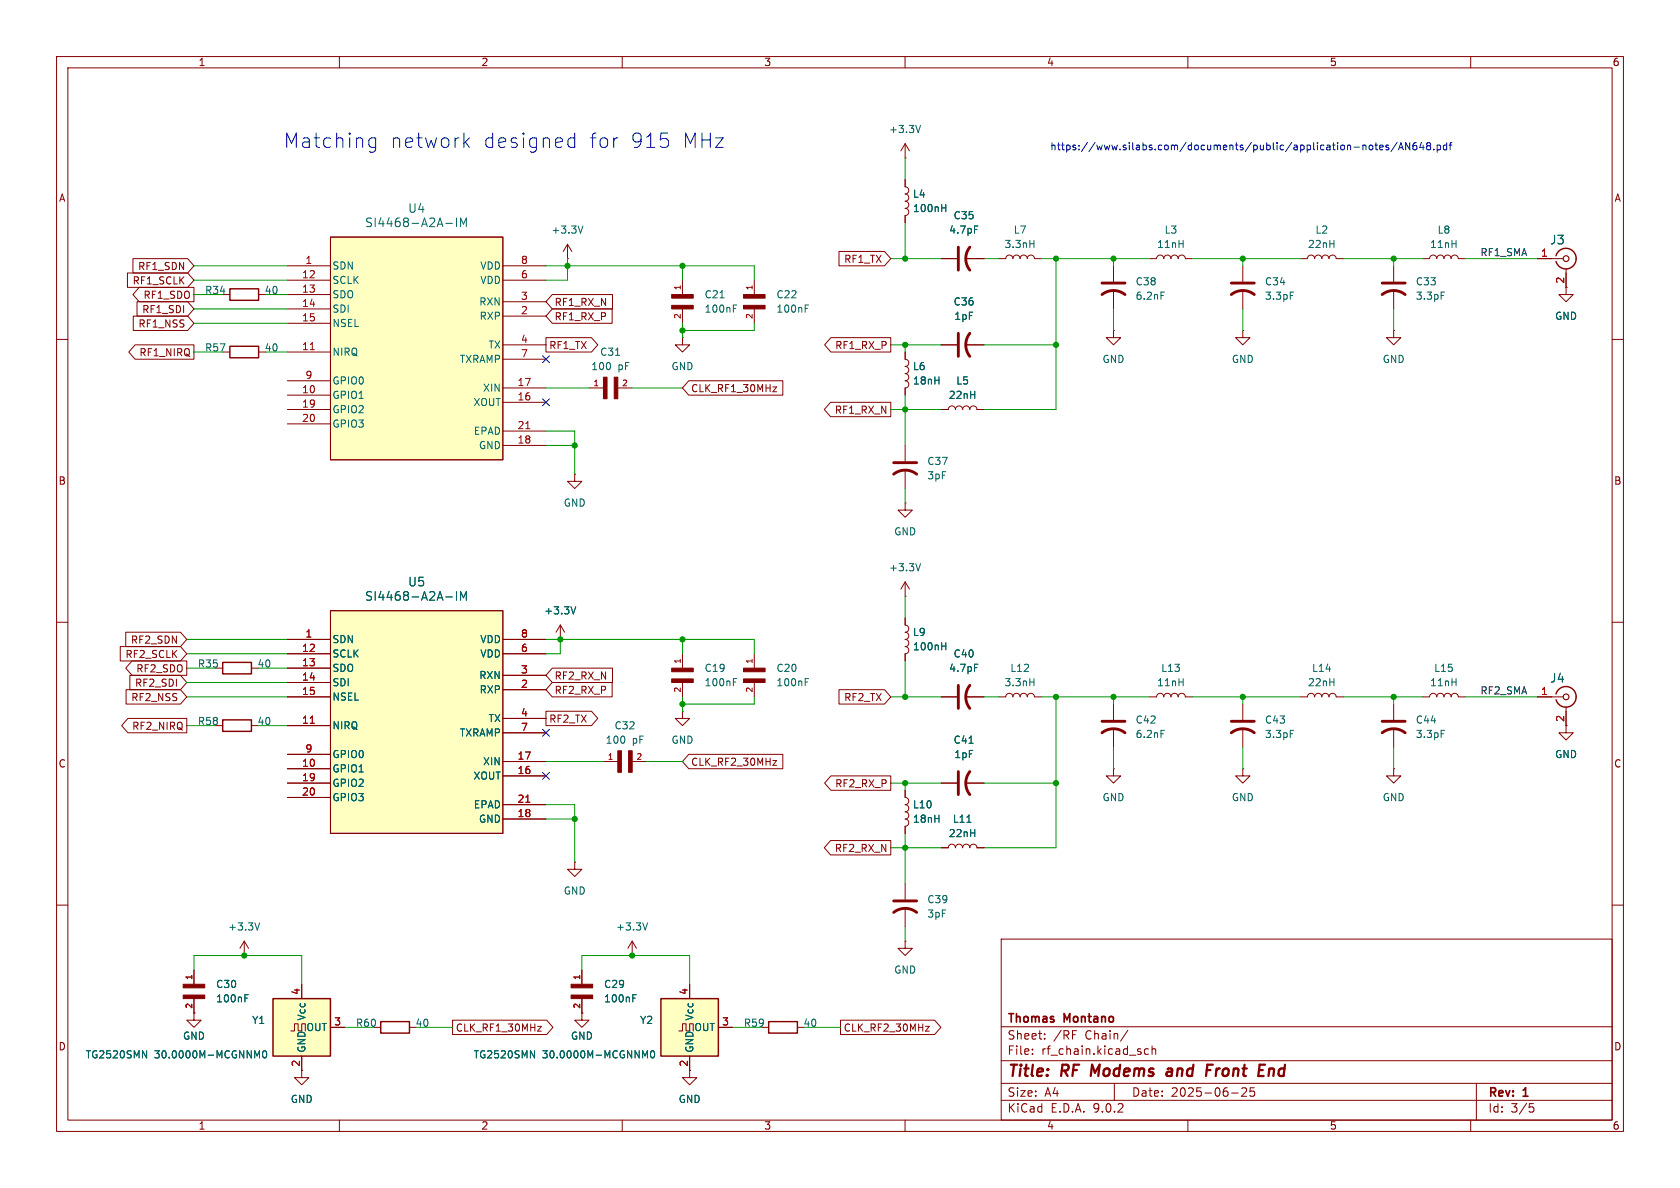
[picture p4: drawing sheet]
<svg xmlns="http://www.w3.org/2000/svg" width="297mm" height="210mm" viewBox="0 0 297 210" stroke-linecap="round" stroke-linejoin="round" font-family="sans-serif">
<g fill="none" stroke="#840000" stroke-width=".18">
<path d="M10 10h277v190h-277zM12 12h273v186h-273zM60 10v2M110 10v2M160 10v2M210 10v2M260 10v2M160 27.9h.1M160 25.4v2.5M160 25.4l-.7 1.3M160 25.4l.8 1.3M219.7 58.4v1.3h1.3l-1.3 1.3-1.3-1.3h1.3"/>
<path d="M219.7 58.4h.1M219.7 47v2.8M219.7 51.3v3.3M251.5 45.7h1.2a.64 .64 0 0 1 .7-.6 .64 .64 0 0 1 .6 .6 .64 .64 0 0 1 .6-.6 .64 .64 0 0 1 .7 .6 .64 .64 0 0 1 .6-.6 .64 .64 0 0 1 .6 .6 .64 .64 0 0 1 .7-.6 .64 .64 0 0 1 .6 .6h1.3M271.8 45.7h4.6M276.9 47.5v3.3M10 60h2M160 62.2v1.3a.64 .64 0 0 1 .7 .6 .64 .64 0 0 1-.7 .7M160 64.8a.64 .64 0 0 1 .7 .6 .64 .64 0 0 1-.7 .6 .64 .64 0 0 1 .7 .7 .64 .64 0 0 1-.7 .6 .64 .64 0 0 1 .7 .7 .64 .64 0 0 1-.7 .6v1.3M166.4 72.4h1.2a.64 .64 0 0 1 .7-.6 .64 .64 0 0 1 .6 .6 .64 .64 0 0 1 .6-.6 .64 .64 0 0 1 .7 .6 .64 .64 0 0 1 .6-.6 .64 .64 0 0 1 .6 .6 .64 .64 0 0 1 .7-.6 .64 .64 0 0 1 .6 .6h1.3M166.4 61h2.8M170.7 61h3.3"/>
<path d="M285 60h2M101.6 83.8v1.3h1.3l-1.3 1.3-1.3-1.3h1.3M101.6 83.8h.1M10 110h2M160 109.2v1.3a.64 .64 0 0 1 .7 .6 .64 .64 0 0 1-.7 .7 .64 .64 0 0 1 .7 .6 .64 .64 0 0 1-.7 .6M160 113a.64 .64 0 0 1 .7 .7 .64 .64 0 0 1-.7 .6 .64 .64 0 0 1 .7 .6 .64 .64 0 0 1-.7 .7v1.2M160 105.4h.1M160 102.9v2.5M160 102.9l-.7 1.2M160 102.9l.8 1.2M285 110h2M120.6 125.7v1.3h1.3l-1.3 1.3-1.2-1.3h1.2"/>
<path d="M120.6 125.7h.1M160 139.7v1.3a.64 .64 0 0 1 .7 .6 .64 .64 0 0 1-.7 .6M166.4 123.2h2.8M166.4 138.4h2.8M170.7 123.2h3.3M170.7 138.4h3.3M219.7 135.9v1.3h1.3l-1.3 1.2-1.3-1.2h1.3M219.7 135.9h.1M229.9 123.2h1.2a.64 .64 0 0 1 .7-.6 .64 .64 0 0 1 .6 .6 .64 .64 0 0 1 .6-.6 .64 .64 0 0 1 .7 .6 .64 .64 0 0 1 .6-.6 .64 .64 0 0 1 .6 .6 .64 .64 0 0 1 .7-.6 .64 .64 0 0 1 .6 .6h1.3M101.6 152.4v1.3h1.3l-1.3 1.2-1.3-1.2h1.3M101.6 152.4h.1M160 142.2a.64 .64 0 0 1 .7 .7 .64 .64 0 0 1-.7 .6 .64 .64 0 0 1 .7 .7 .64 .64 0 0 1-.7 .6 .64 .64 0 0 1 .7 .6 .64 .64 0 0 1-.7 .7v1.2"/>
<path d="M160 156.2v2.8M166.4 149.9h1.2a.64 .64 0 0 1 .7-.7 .64 .64 0 0 1 .6 .7 .64 .64 0 0 1 .6-.7 .64 .64 0 0 1 .7 .7 .64 .64 0 0 1 .6-.7 .64 .64 0 0 1 .6 .7 .64 .64 0 0 1 .7-.7 .64 .64 0 0 1 .6 .7h1.3M10 160h2M102.9 179.1v1.2h1.2l-1.2 1.3-1.3-1.3h1.3M102.9 179.1h.1M111.8 168.9h.1M111.8 166.4l-.8 1.2M111.8 166.4l.7 1.2M111.8 166.4v2.5M160 160.5v3.3M177 166h108v32h-108zM285 160h2"/>
<path d="M60 198v2M110 198v2M121.9 189.2v1.3h1.3l-1.3 1.3-1.3-1.3h1.3M160 198v2M177 194.5h108M177 191.5h108M177 187.5h108M177 181.5h108M182.5 186.3v.1M182.5 185.5v.1M184.7 183.6v.1M184.7 182.8v.1"/>
<path d="M189.6 182.2h.7M197 191.5v3M199.4 182.1l-1.3 2M203 185.5l-.4-.1-.3 .3v.4l.2 .2h.5M203.7 185.5l.2-.1 .3 .1 .1 .9M203.7 184.9v1.5M210 198v2M217.7 193.2h1.2M219.5 192.4l.6-.1 .2 .1 .1 .3-.9 1.1h.9M221.7 192.3h-.7v.7l.2-.1h.5l.1 .3-.1 .5-.2 .1-.5-.1M260 198v2M261 191.5v6.5"/>
<path d="M270.4 195.1h.7M270.5 195.7h.4l.3 .3-.2 .5-.5 .1"/>
</g>
<path d="M193.1 188.2l-.3 2M206.4 189l.2-.1 .6 .1M207.2 189.4h-.7a.4 .4 0 0 0-.3 .4 .4 .4 0 0 0 .2 .4l.7-.1M213.5 188.2h.9M224.4 188.9l-.1 1.3M225 188.9l-.6 .2" fill="none" stroke="#840000" stroke-width=".4"/>
<path d="M275.1 45.2a1.82 1.82 0 0 1 2-1.3 1.82 1.82 0 0 1 1.5 1.8M278.6 45.7a1.81 1.81 0 0 1-1.5 1.8 1.81 1.81 0 0 1-2-1.3" fill="none" stroke="#840000" stroke-width=".25"/>
<circle cx="276.9" cy="45.7" r=".51" fill="none" stroke="#840000" stroke-width=".2"/>
<path d="M162.7 22.2l-.4 1.2M228.1 51.6h.6M162.7 99.6l-.4 1.3M166.5 114.2h.7M167.2 113.6v1.3M172.3 117.4h.6M171.3 131.4h.7M170.9 145.4h.8M114.5 163.1l-.4 1.3" fill="none" stroke="#006464" stroke-width=".18"/>
<path d="M169.4 58.9v4.1M171.4 58.9a3.3 3.3 0 0 0 0 4.1M217.7 52.1a3.3 3.3 0 0 1 4 0M217.7 50h4M169.4 121.2v4M169.4 136.4v4.1M171.4 121.2a3.3 3.3 0 0 0 0 4M171.4 136.4a3.3 3.3 0 0 0 0 4.1M158 159.3h4.1M158 161.3a3.3 3.3 0 0 1 4.1 0" fill="none" stroke="#840000" stroke-width=".51"/>
<path d="M116.8 176.5h10.2v10.2h-10.2z" fill="#ffffc2"/>
<path d="M39.4 127.3h5v2h-5zM275.1 122.7a1.82 1.82 0 0 1 2-1.3 1.82 1.82 0 0 1 1.5 1.8M278.6 123.2a1.81 1.81 0 0 1-1.5 1.8 1.81 1.81 0 0 1-2-1.3M116.8 176.5h10.2v10.2h-10.2zM135.9 180.6h5.1v2h-5.1z" fill="none" stroke="#840000" stroke-width=".25"/>
<g fill="none" stroke="#840000" stroke-width=".18">
<path d="M120.6 59.7v1.3h1.3l-1.3 1.2-1.2-1.2h1.2M120.6 59.7h.1M120.6 49.5v2.6M120.6 54.6v2.6M133.3 49.5v2.6M133.3 54.6v2.6M166.4 45.7h2.8M170.7 45.7h3.3M196.8 58.4v1.3h1.3l-1.3 1.3-1.2-1.3h1.2M196.8 58.4h.1M196.8 47v2.8M196.8 51.3v3.3"/>
<path d="M203.2 45.7h1.3a.64 .64 0 0 1 .6-.6 .64 .64 0 0 1 .6 .6 .64 .64 0 0 1 .7-.6 .64 .64 0 0 1 .6 .6 .64 .64 0 0 1 .6-.6 .64 .64 0 0 1 .7 .6 .64 .64 0 0 1 .6-.6 .64 .64 0 0 1 .6 .6h1.3M229.9 45.7h1.2a.64 .64 0 0 1 .7-.6 .64 .64 0 0 1 .6 .6 .64 .64 0 0 1 .6-.6 .64 .64 0 0 1 .7 .6 .64 .64 0 0 1 .6-.6 .64 .64 0 0 1 .6 .6 .64 .64 0 0 1 .7-.6 .64 .64 0 0 1 .6 .6h1.3M246.4 58.4v1.3h1.2l-1.2 1.3-1.3-1.3h1.3M246.4 58.4h.1M246.4 47v2.8M246.4 51.3v3.3M276.9 50.8v1.3h1.2l-1.2 1.2-1.3-1.2h1.3M104.1 68.6h2.6M109.2 68.6h2.6M160 78.7v2.8M160 88.9v1.3h1.3l-1.3 1.2-1.3-1.2h1.3M160 88.9h.1"/>
<path d="M160 83.1v3.3M99.1 113h.1M99.1 110.5l-.8 1.3M99.1 110.5l.7 1.3M99.1 110.5v2.5M120.6 115.6v2.5M133.3 115.6v2.5M38.1 128.3h1.3M44.4 128.3h1.3M106.7 134.6h2.5M111.8 134.6h2.5M120.6 120.7v2.5"/>
<path d="M133.3 120.7v2.5M176.5 123.2h1.3a.64 .64 0 0 1 .6-.6 .64 .64 0 0 1 .7 .6 .64 .64 0 0 1 .6-.6 .64 .64 0 0 1 .6 .6 .64 .64 0 0 1 .7-.6 .64 .64 0 0 1 .6 .6 .64 .64 0 0 1 .6-.6 .64 .64 0 0 1 .7 .6h1.2M196.8 135.9v1.3h1.3l-1.3 1.2-1.2-1.2h1.2M196.8 135.9h.1M196.8 124.5v2.8M196.8 128.8v3.3M203.2 123.2h1.3a.64 .64 0 0 1 .6-.6 .64 .64 0 0 1 .6 .6 .64 .64 0 0 1 .7-.6 .64 .64 0 0 1 .6 .6 .64 .64 0 0 1 .6-.6 .64 .64 0 0 1 .7 .6 .64 .64 0 0 1 .6-.6 .64 .64 0 0 1 .6 .6h1.3M219.7 124.5v2.8M219.7 128.8v3.3M246.4 135.9v1.3h1.2l-1.2 1.2-1.3-1.2h1.3M246.4 135.9h.1M246.4 124.5v2.8"/>
<path d="M246.4 128.8v3.3M251.5 123.2h1.2a.64 .64 0 0 1 .7-.6 .64 .64 0 0 1 .6 .6 .64 .64 0 0 1 .6-.6 .64 .64 0 0 1 .7 .6 .64 .64 0 0 1 .6-.6 .64 .64 0 0 1 .6 .6 .64 .64 0 0 1 .7-.6 .64 .64 0 0 1 .6 .6h1.3M271.8 123.2h4.6M276.9 125v4.5h1.2l-1.2 1.3-1.3-1.3h1.3M102.9 171.5v2.5M102.9 176.5v2.6M121.9 174v2.5M160 166.4v1.2h1.3l-1.3 1.3-1.3-1.3h1.3M160 166.4h.1M120 182.2h.6v-1.2h.7v1.2h.6v-1.2h.7v1.2M121.9 186.7v2.5M127 181.6h2.5"/>
<path d="M134.6 181.6h1.3M141 181.6h1.2"/>
</g>
<g fill="none" stroke="#006464" stroke-width=".18">
<path d="M172.3 39.9h.6M127.3 52.6h.7M129.7 54.5h.4M129.7 53.9h.6M142.4 54.5h.4M142.4 53.9h.6M205.2 51.6h.7M254.8 51.6h.6M108.8 62.8h.8M101.8 107.3l-.4 1.2M129.7 120h.6M142.4 120h.6"/>
<path d="M182.8 120v1.2M129.7 120.6h.4M142.4 120.6h.4M182.1 120.6h.7M205.2 129.1h.7M228.1 129.1h.6M254.8 129.1h.6M111.9 176.4h.4M111.9 175.8h.6M93.8 185.7l.7 1.3v-1.3M113.6 185.7l.4 1 .5-1v1.3M115.2 185.8l.1-.1a.68 .68 0 0 1 .4 .7 .68 .68 0 0 1-.4 .6 .84 .84 0 0 1-.1-1.2z"/>
</g>
<g fill="#840000" stroke="#840000" stroke-width=".18">
<path d="M101 174h3.8v.6h-3.8z"/>
<path d="M101 175.9h3.8v.6h-3.8z"/>
<path d="M118.7 118.1h3.9v.6h-3.9z"/>
<path d="M118.7 120h3.9v.6h-3.9z"/>
<path d="M131.4 118.1h3.9v.6h-3.9z"/>
<path d="M131.4 120h3.9v.6h-3.9z"/>
<path d="M118.7 52.1h3.9v.6h-3.9z"/>
<path d="M118.7 54h3.9v.6h-3.9z"/>
<path d="M131.4 52.1h3.9v.6h-3.9z"/>
<path d="M131.4 54h3.9v.6h-3.9z"/>
<path d="M106.7 66.7h.6v3.8h-.6z"/>
<path d="M108.6 66.7h.6v3.8h-.6z"/>
<path d="M109.2 132.7h.7v3.8h-.7z"/>
<path d="M111.1 132.7h.7v3.8h-.7z"/>
</g>
<g fill="none" stroke="#840000" stroke-width=".51">
<path d="M169.4 43.7v4.1M171.4 43.7a3.3 3.3 0 0 0 0 4.1M194.8 52.1a3.3 3.3 0 0 1 4.1 0M194.8 50h4.1M244.3 52.1a3.3 3.3 0 0 1 4.1 0M244.3 50h4.1M158 83.8a3.3 3.3 0 0 1 4.1 0M158 81.8h4.1M194.8 129.5a3.3 3.3 0 0 1 4.1 0M194.8 127.5h4.1M217.7 129.5a3.3 3.3 0 0 1 4 0M217.7 127.5h4"/>
<path d="M244.3 129.5a3.3 3.3 0 0 1 4.1 0M244.3 127.5h4.1"/>
</g>
<circle cx="276.9" cy="123.2" r=".51" fill="none" stroke="#840000" stroke-width=".2"/>
<path d="M58.4 108h30.5v39.3h-30.5z" fill="#ffffc2"/>
<g fill="none" stroke="#840000" stroke-width=".18">
<path d="M38.1 118.1h1.3M44.4 118.1h1.3M50.8 113h7.6M50.8 115.6h7.6M50.8 118.1h7.6M58.4 108h30.5v39.3h-30.5zM88.9 113h7.6M88.9 115.6h7.6M88.9 119.4h7.6M50.8 120.7h7.6M50.8 123.2h7.6M50.8 128.3h7.6"/>
<path d="M50.8 133.4h7.6M50.8 135.9h7.6M50.8 138.4h7.6M88.9 121.9h7.6M88.9 127h7.6M88.9 129.5h7.6M88.9 134.6h7.6M88.9 137.2h7.6M50.8 141h7.6M88.9 142.2h7.6M88.9 144.8h7.6M34.3 179.1v1.2h1.3l-1.3 1.3-1.3-1.3h1.3"/>
<path d="M34.3 179.1h.1M34.3 171.5v2.5M34.3 176.5v2.6M43.2 168.9h.1M43.2 166.4l-.8 1.2M43.2 166.4l.7 1.2M43.2 166.4v2.5M53.3 189.2v1.3h1.3l-1.3 1.3-1.2-1.3h1.2M66 181.6h1.3M72.4 181.6h1.3"/>
</g>
<path d="M54.9 127.9h.7M93 141.8h.7" fill="none" stroke="#a90000" stroke-width=".18"/>
<path d="M78.8 105.5h1.2M80.7 104.6v1.5M81.4 106.1v-1.5l.5 1.1 .5-1.1v1.5M43.3 176.4h.4M43.3 175.8h.6M45.9 163.1l-.4 1.3" fill="none" stroke="#006464" stroke-width=".18"/>
<path d="M39.4 117.1h5v2h-5zM67.3 180.6h5.1v2h-5.1z" fill="none" stroke="#840000" stroke-width=".25"/>
<g fill="#840000" stroke="#840000" stroke-width=".18">
<path d="M32.4 174h3.8v.6h-3.8z"/>
<path d="M32.4 175.9h3.8v.6h-3.8z"/>
</g>
<path d="M48.3 176.5h10.1v10.2h-10.1z" fill="#ffffc2"/>
<path d="M48.3 176.5h10.1v10.2h-10.1z" fill="none" stroke="#840000" stroke-width=".25"/>
<path d="M100.3 45.7h.1M100.3 43.2l-.7 1.3M100.3 43.2l.8 1.3M100.3 43.2v2.5M53.3 174v2.5M51.4 182.2h.7v-1.2h.6v1.2h.6v-1.2h.7v1.2M53.3 186.7v2.5M58.4 181.6h2.6" fill="none" stroke="#840000" stroke-width=".18"/>
<path d="M103.1 39.9l-.5 1.3M25.2 185.7l.7 1.3v-1.3M45 185.7l.5 1 .4-1v1.3M46.5 185.9l.2-.2a.68 .68 0 0 1 .5 .7 .68 .68 0 0 1-.5 .6l-.2-.1-.1-.4z" fill="none" stroke="#006464" stroke-width=".18"/>
<path d="M58.4 41.9h30.5v39.4h-30.5z" fill="#ffffc2"/>
<g fill="none" stroke="#840000" stroke-width=".18">
<path d="M160 31.8v1.2a.64 .64 0 0 1 .7 .7 .64 .64 0 0 1-.7 .6 .64 .64 0 0 1 .7 .6 .64 .64 0 0 1-.7 .7 .64 .64 0 0 1 .7 .6 .64 .64 0 0 1-.7 .6M160 36.8a.64 .64 0 0 1 .7 .7 .64 .64 0 0 1-.7 .6v1.3M22.5 48.3h10.7l1.1 1.2-1.1 1.3h-10.7zM23.5 45.7h9.7l1.1 1.3-1.1 1.3h-9.7zM23.6 55.9h9.6l1.1 1.3-1.1 1.2h-9.6zM24.2 53.3h9l1.1 1.3-1.1 1.3h-9zM24.6 50.8h9.7v2.5h-9.7l-1.1-1.2zM39.4 52.1h1.2M45.7 52.1h1.3M50.8 47h7.6M50.8 49.5h7.6M50.8 52.1h7.6"/>
<path d="M50.8 54.6h7.6M50.8 57.2h7.6M58.4 41.9h30.5v39.4h-30.5zM88.9 47h7.6M88.9 49.5h7.6M88.9 53.3h7.6M88.9 55.9h7.6M96.5 59.7h8.1l1.1 1.3-1.1 1.2h-8.1zM97.6 52.1h10.7v2.5h-10.7l-1.1-1.3zM97.6 54.6h10.6v2.6h-10.6l-1.1-1.3zM146.9 59.7h10.6v2.5h-10.6l-1.1-1.2zM148.3 44.4h8.1l1.1 1.3-1.1 1.3h-8.1z"/>
<path d="M166.4 45.7h2.8M170.7 45.7h3.3M176.5 45.7h1.3a.64 .64 0 0 1 .6-.6 .64 .64 0 0 1 .7 .6 .64 .64 0 0 1 .6-.6 .64 .64 0 0 1 .6 .6 .64 .64 0 0 1 .7-.6 .64 .64 0 0 1 .6 .6 .64 .64 0 0 1 .6-.6 .64 .64 0 0 1 .7 .6h1.2M271.8 45.7h2.5M276.9 48.3v2.5M23.9 61h10.4v2.5h-10.4l-1.1-1.3zM39.4 62.2h1.2M45.7 62.2h1.3M50.8 62.2h7.6M50.8 67.3h7.6M50.8 69.9h7.6M50.8 72.4h7.6"/>
<path d="M50.8 74.9h7.6M88.9 61h7.6M88.9 63.5h7.6M88.9 68.6h7.6M88.9 71.1h7.6M88.9 76.2h7.6M88.9 78.7h7.6M121.8 67.3h16.6v2.6h-16.6l-1.2-1.3zM136.6 68.4h.7l-.7 .9h.7M146.8 71.1h10.7v2.6h-10.7l-1.1-1.3zM160 62.2v1.3M160 68.6v1.3"/>
<path d="M166.4 72.4h1.2M166.4 61h2.8M170.7 61h3.3M172.7 72.4h1.3M21.3 114.3h10.6l1.1 1.3-1.1 1.2h-10.6zM22.2 111.8h9.7l1.1 1.2-1.1 1.3h-9.7zM23 119.4h8.9l1.1 1.3-1.1 1.2h-8.9zM23.3 116.8h9.7v2.6h-9.7l-1.1-1.3zM50.8 113h7.6M50.8 115.6h7.6M50.8 118.1h7.6M88.9 113h7.6"/>
<path d="M88.9 115.6h7.6M88.9 119.4h7.6M97.6 118.1h10.7v2.6h-10.7l-1.1-1.3zM99.1 113h.1M160 109.2v1.3M160 115.6v1.2M22.3 121.9h9.6l1.1 1.3-1.1 1.3h-9.6zM22.6 127h10.4v2.5h-10.4l-1.1-1.2zM50.8 123.2h7.6M50.8 138.4h7.6M50.8 120.7h7.6M50.8 128.3h7.6"/>
<path d="M50.8 133.4h7.6M50.8 135.9h7.6M88.9 121.9h7.6M88.9 127h7.6M88.9 129.5h7.6M88.9 134.6h7.6M88.9 137.2h7.6M96.5 125.7h8.1l1.1 1.3-1.1 1.3h-8.1zM97.6 120.6h10.6v2.6h-10.6l-1.1-1.3zM121.8 133.3h16.6v2.6h-16.6l-1.2-1.3zM136.6 134.4h.7l-.7 .9h.7M146.9 137.2h10.6v2.5h-10.6l-1.1-1.3z"/>
<path d="M148.3 121.9h8.1l1.1 1.3-1.1 1.3h-8.1zM160 139.7v1.3M166.4 123.2h2.8M166.4 138.4h2.8M170.7 123.2h3.3M170.7 138.4h3.3M271.8 123.2h2.5M276.9 125.7v2.6M50.8 141h7.6M88.9 142.2h7.6M88.9 144.8h7.6M146.8 148.6h10.7v2.5h-10.7l-1.1-1.2z"/>
<path d="M160 146.1v1.2M166.4 149.9h1.2M172.7 149.9h1.3M34.3 179.1h.1M34.3 171.5v2.5M34.3 176.5v2.6M53.3 174v2.5M102.9 179.1h.1M102.9 171.5v2.5M102.9 176.5v2.6M121.9 174v2.5M53.3 186.7v2.5"/>
<path d="M58.4 181.6h2.6M80 180.3h16.6l1.2 1.3-1.2 1.3h-16.6zM95 181.4h.7l-.7 .9h.7M121.9 186.7v2.5M127 181.6h2.5M148.6 180.3h16.6l1.1 1.3-1.1 1.3h-16.6zM163.6 181.4h.7l-.7 .9h.7"/>
</g>
<path d="M54.9 61.8h.7M93 75.8h.7M54.9 127.9h.7M93 141.8h.7" fill="none" stroke="#a90000" stroke-width=".18"/>
<g fill="none" stroke="#006464" stroke-width=".18">
<path d="M78.8 39.5h1.2M80.7 38.5v1.6M166.5 36.7h.7M167.2 36.1v1.3M172.3 39.9h.6M81.4 40.1v-1.6l.5 1.1 .5-1.1v1.6M182.1 43.1h.7M182.8 42.5v1.3M78.8 105.5h1.2M80.7 104.6v1.5M81.4 106.1v-1.5l.5 1.1 .5-1.1v1.5M101.8 107.3l-.4 1.2"/>
<path d="M166.5 114.2h.7M167.2 113.6v1.3M172.3 117.4h.6M171.3 131.4h.7M170.9 145.4h.8M43.3 176.4h.4M43.3 175.8h.6M111.9 176.4h.4M111.9 175.8h.6M25.2 185.7l.7 1.3v-1.3M45 185.7l.5 1 .4-1v1.3M46.5 185.9l.2-.2a.68 .68 0 0 1 .5 .7 .68 .68 0 0 1-.5 .6l-.2-.1-.1-.4z"/>
<path d="M93.8 185.7l.7 1.3v-1.3M113.6 185.7l.4 1 .5-1v1.3M115.2 185.8l.1-.1a.68 .68 0 0 1 .4 .7 .68 .68 0 0 1-.4 .6 .84 .84 0 0 1-.1-1.2z"/>
</g>
<path d="M40.6 51.1h5.1v2h-5.1zM40.6 61.2h5.1v2h-5.1z" fill="none" stroke="#840000" stroke-width=".25"/>
<g fill="none" stroke="#009600" stroke-width=".18">
<path d="M160 27.9v3.9M160 39.4v6.3M34.3 47h16.5M34.3 49.5h16.5M34.3 54.6h16.5M34.3 52.1h5.1M34.3 57.2h16.5M47 52.1h3.8M96.5 47h36.8v2.5M100.3 45.7v3.8h-3.8M120.6 47v2.5M120.6 57.2v2.5"/>
<path d="M133.3 57.2v1.2h-12.7M157.5 45.7h8.9M174 45.7h2.5M184.1 45.7h19.1M186.7 45.7v26.7h-12.7M196.8 45.7v1.3M196.8 54.6v3.8M210.8 45.7h19.1M219.7 45.7v1.3M219.7 54.6v3.8M237.5 45.7h14M246.4 45.7v1.3"/>
<path d="M246.4 54.6v3.8M259.1 45.7h12.7M34.3 62.2h5.1M47 62.2h3.8M96.5 76.2h5.1v7.6M96.5 68.6h7.6M96.5 78.7h5.1M111.8 68.6h8.8M157.5 61h8.9M157.5 72.4h8.9M160 61v1.2M160 69.9v8.8"/>
<path d="M174 61h12.7M160 86.4v2.5M33 113h17.8M33 118.1h5.1M33 115.6h17.8M45.7 118.1h5.1M96.5 113h36.8v2.6M99.1 113v2.6h-2.6M120.6 113v2.6M160 105.4v3.8M160 116.8v6.4M33 123.2h17.8"/>
<path d="M33 128.3h5.1M33 120.7h17.8M45.7 128.3h5.1M96.5 134.6h10.2M114.3 134.6h6.3M120.6 123.2v2.5M133.3 123.2v1.3h-12.7M157.5 123.2h8.9M157.5 138.4h8.9M160 138.4v1.3M174 123.2h2.5M174 138.4h12.7"/>
<path d="M184.1 123.2h19.1M186.7 123.2v26.7h-12.7M196.8 123.2v1.3M196.8 132.1v3.8M210.8 123.2h19.1M219.7 123.2v1.3M219.7 132.1v3.8M237.5 123.2h14M246.4 123.2v1.3M246.4 132.1v3.8M259.1 123.2h12.7M96.5 144.8h5.1"/>
<path d="M96.5 142.2h5.1v10.2M157.5 149.9h8.9M160 147.3v8.9M34.3 171.5v-2.6h19v5.1M102.9 171.5v-2.6h19v5.1M160 163.8v2.6M61 181.6h5M73.7 181.6h6.3M129.5 181.6h5.1M142.2 181.6h6.4"/>
</g>
<path d="M95.9 70.5l1.2 1.2M95.9 62.9l1.2 1.2M97.1 70.5l-1.2 1.2M97.1 62.9l-1.2 1.2M95.9 136.6l1.2 1.2M95.9 128.9l1.2 1.2M97.1 136.6l-1.2 1.2M97.1 128.9l-1.2 1.2" fill="none" stroke="#000084" stroke-width=".18"/>
<g fill="none" stroke="#0000c2" stroke-width=".18">
<path d="M65.4 25.9l.3 .2 .7-.2M65.4 24.5l.3-.1 .7 .1M66.4 24.4v2a.69 .69 0 0 1-1.1 .4M82.3 25.1l.7 1M83 24.4l-1 .9M100.6 25.9l.3 .2 .7-.2M100.6 24.5l.3-.1 .7 .1M101.6 23.5v2.6M241 25.7h.4l.1 .8M242.1 25.8l.2-.2 .3 .2 .1 .4-.1 .2-.3 .1-.2-.1zM243.1 25.6h.4M243.2 25.2v1.1l.3 .2"/>
<path d="M243.9 26.1l.6-.2v-.2l-.4-.1-.2 .2 .1 .6h.5M245.5 25.7l-.3-.1-.2 .2 .1 .2 .4 .1v.3h-.5M247 25.2l-1.1 1.6M247.2 26.5l.5-1.3 .4 1.3M247.4 26.1h.6M249.2 25.2v1.3l-.7-1.3v1.3M250.4 25.2l-.4 .1a.86 .86 0 0 0 0 1.2l.4-.1 .1-.5-.2-.2h-.3l-.2 .2M251.3 25.2l-.3 .9h.8M251.6 25.6v.9M252.4 25.8l-.2 .2 .1 .4 .1 .1 .4-.1 .1-.2v-.2l-.2-.2M252.4 25.8l-.2-.3 .2-.3h.3l.2 .3-.2 .3M252.4 25.8h.3"/>
<path d="M253.5 26.4v.1M254.1 25.7l.3-.1 .3 .3-.1 .5h-.5M254.1 25.6v1.3M255.8 25.7l-.4-.1-.2 .3 .1 .5h.5M255.8 25.2v1.3M256.2 25.6h.5M256.7 25.2l-.3 .2v1.1"/>
</g>
<g fill="#009600" stroke="#009600" stroke-width=".18">
<circle cx="186.7" cy="138.4" r=".46"/>
<circle cx="160" cy="149.9" r=".46"/>
<circle cx="160" cy="123.2" r=".46"/>
<circle cx="160" cy="138.4" r=".46"/>
<circle cx="120.6" cy="58.4" r=".46"/>
<circle cx="160" cy="72.4" r=".46"/>
<circle cx="120.6" cy="47" r=".46"/>
<circle cx="100.3" cy="47" r=".46"/>
<circle cx="101.6" cy="78.7" r=".46"/>
<circle cx="99.1" cy="113" r=".46"/>
<circle cx="120.6" cy="124.5" r=".46"/>
<circle cx="120.6" cy="113" r=".46"/>
<circle cx="111.8" cy="168.9" r=".46"/>
<circle cx="219.7" cy="45.7" r=".46"/>
<circle cx="196.8" cy="45.7" r=".46"/>
<circle cx="246.4" cy="45.7" r=".46"/>
<circle cx="101.6" cy="144.8" r=".46"/>
<circle cx="43.2" cy="168.9" r=".46"/>
<circle cx="186.7" cy="61" r=".46"/>
<circle cx="186.7" cy="45.7" r=".46"/>
<circle cx="160" cy="45.7" r=".46"/>
<circle cx="160" cy="61" r=".46"/>
<circle cx="186.7" cy="123.2" r=".46"/>
<circle cx="196.8" cy="123.2" r=".46"/>
<circle cx="246.4" cy="123.2" r=".46"/>
<circle cx="219.7" cy="123.2" r=".46"/>
</g>
<g font-size="3.5" fill="#0000c2">
<text x="50.1" y="26.4">Matching</text>
<text x="68.9" y="26.4">network</text>
<text x="85.3" y="26.4">designed</text>
<text x="104" y="26.4">for</text>
<text x="111.2" y="26.4">915</text>
<text x="120.4" y="26.4">MHz</text>
</g>
<g font-size="2.8" fill="#840000">
<text x="178" y="190.9">Title:</text>
<text x="187.7" y="190.9">RF</text>
<text x="193.7" y="190.9">Modems</text>
<text x="207.9" y="190.9">and</text>
<text x="215.7" y="190.9">Front</text>
<text x="225.7" y="190.9">End</text>
</g>
<g font-size="2.1" fill="#006464">
<text x="64.4" y="40.4">SI4468-A2A-IM</text>
<text x="72.1" y="37.8">U4</text>
<text x="274" y="43.4">J3</text>
<text x="64.4" y="106.4">SI4468-A2A-IM</text>
<text x="72.1" y="103.9">U5</text>
<text x="274" y="120.9">J4</text>
</g>
<g font-size="2.1" fill="#840000">
<text x="178" y="184">Sheet:</text>
<text x="178" y="181.2">Thomas</text>
<text x="186.2" y="184">/RF</text>
<text x="188.2" y="181.2">Montano</text>
<text x="191.9" y="184">Chain/</text>
<text x="178" y="186.7">File:</text>
<text x="184.1" y="186.7">rf_chain.kicad_sch</text>
<text x="178" y="196.9">KiCad</text>
<text x="178" y="194.1">Size:</text>
<text x="184.7" y="194.1">A4</text>
<text x="185.7" y="196.9">E.D.A.</text>
<text x="193.3" y="196.9">9.0.2</text>
<text x="200" y="194.1">Date:</text>
<text x="207" y="194.1">2025-06-25</text>
<text x="263" y="194.3">Rev:</text>
<text x="263" y="196.9">Id:</text>
<text x="267.1" y="196.9">3/5</text>
<text x="269.4" y="194.3">1</text>
</g>
<g font-size="1.8" fill="#840000">
<text x="35" y="11.9">1</text>
<text x="85" y="11.9">2</text>
<text x="135" y="11.9">3</text>
<text x="185" y="11.9">4</text>
<text x="235" y="11.9">5</text>
<text x="285" y="11.9">6</text>
<text x="10.3" y="35.9">A</text>
<text x="285.3" y="35.9">A</text>
<text x="24.3" y="47.9">RF1_SDN</text>
<text x="149.1" y="46.7">RF1_TX</text>
<text x="23.3" y="50.5">RF1_SCLK</text>
<text x="25.3" y="53">RF1_SDO</text>
<text x="276.6" y="50.2" transform="rotate(-90 276.6 50.2)">2</text>
<text x="24.4" y="58.1">RF1_NSS</text>
<text x="25" y="55.6">RF1_SDI</text>
<text x="97.9" y="54.3">RF1_RX_N</text>
<text x="97.9" y="56.8">RF1_RX_P</text>
<text x="24.5" y="63.2">RF1_NIRQ</text>
<text x="97" y="61.9">RF1_TX</text>
<text x="147.5" y="61.9">RF1_RX_P</text>
<text x="122.1" y="69.5">CLK_RF1_30MHz</text>
<text x="147.5" y="73.3">RF1_RX_N</text>
<text x="10.3" y="85.9">B</text>
<text x="285.3" y="85.9">B</text>
<text x="23" y="114">RF2_SDN</text>
<text x="22.1" y="116.5">RF2_SCLK</text>
<text x="24" y="119.1">RF2_SDO</text>
<text x="23.1" y="124.1">RF2_NSS</text>
<text x="23.8" y="121.6">RF2_SDI</text>
<text x="97.9" y="120.3">RF2_RX_N</text>
<text x="97.9" y="122.9">RF2_RX_P</text>
<text x="149.1" y="124.1">RF2_TX</text>
<text x="23.3" y="129.2">RF2_NIRQ</text>
<text x="97" y="128">RF2_TX</text>
<text x="276.6" y="127.7" transform="rotate(-90 276.6 127.7)">2</text>
<text x="10.3" y="135.9">C</text>
<text x="122.1" y="135.6">CLK_RF2_30MHz</text>
<text x="285.3" y="135.9">C</text>
<text x="147.5" y="139.4">RF2_RX_P</text>
<text x="147.5" y="150.8">RF2_RX_N</text>
<text x="10.3" y="185.9">D</text>
<text x="80.5" y="182.6">CLK_RF1_30MHz</text>
<text x="149.1" y="182.6">CLK_RF2_30MHz</text>
<text x="285.3" y="185.9">D</text>
<text x="35" y="199.9">1</text>
<text x="85" y="199.9">2</text>
<text x="135" y="199.9">3</text>
<text x="185" y="199.9">4</text>
<text x="235" y="199.9">5</text>
<text x="285" y="199.9">6</text>
</g>
<g font-size="1.8" fill="#006464">
<text x="157.1" y="23.7">+3.3V</text>
<text x="161.3" y="35.2">L4</text>
<text x="97.4" y="41.5">+3.3V</text>
<text x="161.3" y="37.7">100nH</text>
<text x="167.7" y="41.5">4.7pF</text>
<text x="168.5" y="39">C35</text>
<text x="179.1" y="41.5">L7</text>
<text x="205.8" y="41.5">L3</text>
<text x="232.5" y="41.5">L2</text>
<text x="254" y="41.5">L8</text>
<text x="58.7" y="47.9">SDN</text>
<text x="84.8" y="47.9">VDD</text>
<text x="177.5" y="44">3.3nH</text>
<text x="204.5" y="44">11nH</text>
<text x="231.1" y="44">22nH</text>
<text x="252.7" y="44">11nH</text>
<text x="36.2" y="52.2">R34</text>
<text x="46.7" y="52.2">40</text>
<text x="58.7" y="50.4">SCLK</text>
<text x="58.7" y="52.9">SDO</text>
<text x="84.8" y="50.4">VDD</text>
<text x="124.5" y="52.9">C21</text>
<text x="137.2" y="52.9">C22</text>
<text x="200.7" y="50.6">C38</text>
<text x="200.7" y="53.2">6.2nF</text>
<text x="223.5" y="50.6">C34</text>
<text x="223.5" y="53.2">3.3pF</text>
<text x="250.2" y="50.6">C33</text>
<text x="250.2" y="53.2">3.3pF</text>
<text x="58.7" y="55.5">SDI</text>
<text x="58.7" y="58">NSEL</text>
<text x="84.6" y="54.2">RXN</text>
<text x="84.7" y="56.7">RXP</text>
<text x="124.5" y="55.5">100nF</text>
<text x="137.2" y="55.5">100nF</text>
<text x="168.5" y="54.2">C36</text>
<text x="168.6" y="56.7">1pF</text>
<text x="274.8" y="56.7">GND</text>
<text x="36.2" y="62.3">R57</text>
<text x="46.7" y="62.3">40</text>
<text x="58.7" y="63.1">NIRQ</text>
<text x="81.2" y="64.4">TXRAMP</text>
<text x="86.3" y="61.8">TX</text>
<text x="104.4" y="65.6">100</text>
<text x="106" y="63.1">C31</text>
<text x="109.2" y="65.6">pF</text>
<text x="118.6" y="65.6">GND</text>
<text x="161.3" y="65.6">L6</text>
<text x="194.8" y="64.4">GND</text>
<text x="217.7" y="64.4">GND</text>
<text x="244.3" y="64.4">GND</text>
<text x="58.7" y="68.2">GPIO0</text>
<text x="58.7" y="70.7">GPIO1</text>
<text x="83.6" y="72">XOUT</text>
<text x="85.3" y="69.4">XIN</text>
<text x="161.3" y="68.2">18nH</text>
<text x="167.6" y="70.7">22nH</text>
<text x="169" y="68.2">L5</text>
<text x="58.7" y="73.3">GPIO2</text>
<text x="58.7" y="75.8">GPIO3</text>
<text x="83.7" y="77.1">EPAD</text>
<text x="84.6" y="79.6">GND</text>
<text x="163.8" y="82.4">C37</text>
<text x="99.6" y="89.8">GND</text>
<text x="163.8" y="84.9">3pF</text>
<text x="158" y="94.8">GND</text>
<text x="157.1" y="101.2">+3.3V</text>
<text x="58.7" y="113.9">SDN</text>
<text x="84.8" y="113.9">VDD</text>
<text x="96.1" y="108.8">+3.3V</text>
<text x="161.3" y="112.6">L9</text>
<text x="34.9" y="118.2">R35</text>
<text x="45.4" y="118.2">40</text>
<text x="58.7" y="116.4">SCLK</text>
<text x="58.7" y="119">SDO</text>
<text x="84.8" y="116.4">VDD</text>
<text x="124.5" y="119">C19</text>
<text x="137.2" y="119">C20</text>
<text x="161.3" y="115.2">100nH</text>
<text x="167.7" y="119">4.7pF</text>
<text x="168.5" y="116.4">C40</text>
<text x="178.5" y="119">L12</text>
<text x="205.2" y="119">L13</text>
<text x="231.9" y="119">L14</text>
<text x="253.4" y="119">L15</text>
<text x="58.7" y="121.5">SDI</text>
<text x="58.7" y="124.1">NSEL</text>
<text x="84.6" y="120.2">RXN</text>
<text x="84.7" y="122.8">RXP</text>
<text x="124.5" y="121.5">100nF</text>
<text x="137.2" y="121.5">100nF</text>
<text x="177.5" y="121.5">3.3nH</text>
<text x="204.5" y="121.5">11nH</text>
<text x="231.1" y="121.5">22nH</text>
<text x="252.7" y="121.5">11nH</text>
<text x="34.9" y="128.4">R58</text>
<text x="45.4" y="128.4">40</text>
<text x="58.7" y="129.1">NIRQ</text>
<text x="81.2" y="130.4">TXRAMP</text>
<text x="86.3" y="127.9">TX</text>
<text x="107" y="131.7">100</text>
<text x="108.5" y="129.1">C32</text>
<text x="111.8" y="131.7">pF</text>
<text x="118.6" y="131.7">GND</text>
<text x="168.5" y="131.7">C41</text>
<text x="200.7" y="128.1">C42</text>
<text x="200.7" y="130.7">6.2nF</text>
<text x="223.5" y="128.1">C43</text>
<text x="223.5" y="130.7">3.3pF</text>
<text x="250.2" y="128.1">C44</text>
<text x="250.2" y="130.7">3.3pF</text>
<text x="58.7" y="134.2">GPIO0</text>
<text x="58.7" y="136.8">GPIO1</text>
<text x="85.3" y="135.5">XIN</text>
<text x="168.6" y="134.2">1pF</text>
<text x="274.8" y="134.2">GND</text>
<text x="58.7" y="139.3">GPIO2</text>
<text x="58.7" y="141.8">GPIO3</text>
<text x="83.6" y="138">XOUT</text>
<text x="83.7" y="143.1">EPAD</text>
<text x="161.3" y="143.1">L10</text>
<text x="194.8" y="141.8">GND</text>
<text x="217.7" y="141.8">GND</text>
<text x="244.3" y="141.8">GND</text>
<text x="84.6" y="145.6">GND</text>
<text x="161.3" y="145.6">18nH</text>
<text x="167.6" y="148.2">22nH</text>
<text x="168.4" y="145.6">L11</text>
<text x="99.6" y="158.3">GND</text>
<text x="163.8" y="159.9">C39</text>
<text x="40.2" y="164.7">+3.3V</text>
<text x="108.8" y="164.7">+3.3V</text>
<text x="163.8" y="162.4">3pF</text>
<text x="158" y="172.3">GND</text>
<text x="38.1" y="177.4">100nF</text>
<text x="38.1" y="174.9">C30</text>
<text x="106.7" y="177.4">100nF</text>
<text x="106.7" y="174.9">C29</text>
<text x="32.3" y="184">GND</text>
<text x="44.5" y="181.2">Y1</text>
<text x="54.1" y="182.5">OUT</text>
<text x="54.2" y="180.5" transform="rotate(-90 54.2 180.5)">Vcc</text>
<text x="62.8" y="181.7">R60</text>
<text x="73.4" y="181.7">40</text>
<text x="100.8" y="184">GND</text>
<text x="113.1" y="181.2">Y2</text>
<text x="122.7" y="182.5">OUT</text>
<text x="122.8" y="180.5" transform="rotate(-90 122.8 180.5)">Vcc</text>
<text x="131.4" y="181.7">R59</text>
<text x="141.9" y="181.7">40</text>
<text x="15.1" y="187.3">TG2520SMN</text>
<text x="27.3" y="187.3">30.0000M-MCGNNM0</text>
<text x="54.2" y="186.2" transform="rotate(-90 54.2 186.2)">GND</text>
<text x="83.6" y="187.3">TG2520SMN</text>
<text x="95.9" y="187.3">30.0000M-MCGNNM0</text>
<text x="122.8" y="186.2" transform="rotate(-90 122.8 186.2)">GND</text>
<text x="51.3" y="195.2">GND</text>
<text x="119.9" y="195.2">GND</text>
</g>
<text font-size="1.8" fill="#0000c2" x="185.6" y="26.8">https://www.silabs.com/documents/public/application-notes/AN648.pdf</text>
<g font-size="1.8" fill="#a90000">
<text x="53.9" y="46.7">1</text>
<text x="92" y="46.7">8</text>
<text x="272.3" y="45.5">1</text>
<text x="53.3" y="49.3">12</text>
<text x="53.3" y="51.8">13</text>
<text x="92" y="49.3">6</text>
<text x="92" y="53.1">3</text>
<text x="53.3" y="54.4">14</text>
<text x="53.3" y="56.9">15</text>
<text x="92" y="55.6">2</text>
<text x="53.3" y="62">11</text>
<text x="92" y="60.7">4</text>
<text x="92" y="63.2">7</text>
<text x="53.3" y="69.6">10</text>
<text x="53.9" y="67.1">9</text>
<text x="91.4" y="68.3">17</text>
<text x="91.4" y="70.9">16</text>
<text x="53.3" y="72.1">19</text>
<text x="53.3" y="74.7">20</text>
<text x="91.4" y="75.9">21</text>
<text x="91.4" y="78.5">18</text>
<text x="53.9" y="112.8">1</text>
<text x="92" y="112.8">8</text>
<text x="53.3" y="115.3">12</text>
<text x="53.3" y="117.9">13</text>
<text x="92" y="115.3">6</text>
<text x="92" y="119.1">3</text>
<text x="53.3" y="120.4">14</text>
<text x="53.3" y="122.9">15</text>
<text x="92" y="121.7">2</text>
<text x="272.3" y="122.9">1</text>
<text x="53.3" y="128">11</text>
<text x="92" y="126.7">4</text>
<text x="92" y="129.3">7</text>
<text x="53.3" y="135.6">10</text>
<text x="53.9" y="133.1">9</text>
<text x="91.4" y="134.4">17</text>
<text x="91.4" y="136.9">16</text>
<text x="53.3" y="138.2">19</text>
<text x="53.3" y="140.7">20</text>
<text x="91.4" y="142">21</text>
<text x="91.4" y="144.5">18</text>
<text x="53.1" y="176" transform="rotate(-90 53.1 176)">4</text>
<text x="121.7" y="176" transform="rotate(-90 121.7 176)">4</text>
<text x="59" y="181.4">3</text>
<text x="127.6" y="181.4">3</text>
<text x="53.1" y="188.7" transform="rotate(-90 53.1 188.7)">2</text>
<text x="121.7" y="188.7" transform="rotate(-90 121.7 188.7)">2</text>
</g>
<g font-size="1.8" fill="#0f0f0f">
<text x="261.6" y="45.4">RF1_SMA</text>
<text x="261.6" y="122.8">RF2_SMA</text>
</g>
<g font-size="1.4" fill="#a90000">
<text x="120.4" y="51.4" transform="rotate(-90 120.4 51.4)">1</text>
<text x="133.1" y="51.4" transform="rotate(-90 133.1 51.4)">1</text>
<text x="120.4" y="56.5" transform="rotate(-90 120.4 56.5)">2</text>
<text x="133.1" y="56.5" transform="rotate(-90 133.1 56.5)">2</text>
<text x="104.8" y="68.3">1</text>
<text x="109.9" y="68.3">2</text>
<text x="120.4" y="117.5" transform="rotate(-90 120.4 117.5)">1</text>
<text x="133.1" y="117.5" transform="rotate(-90 133.1 117.5)">1</text>
<text x="120.4" y="122.5" transform="rotate(-90 120.4 122.5)">2</text>
<text x="133.1" y="122.5" transform="rotate(-90 133.1 122.5)">2</text>
<text x="107.3" y="134.4">1</text>
<text x="112.4" y="134.4">2</text>
<text x="34" y="173.3" transform="rotate(-90 34 173.3)">1</text>
<text x="102.6" y="173.3" transform="rotate(-90 102.6 173.3)">1</text>
<text x="34" y="178.4" transform="rotate(-90 34 178.4)">2</text>
<text x="102.6" y="178.4" transform="rotate(-90 102.6 178.4)">2</text>
</g>
</svg>
